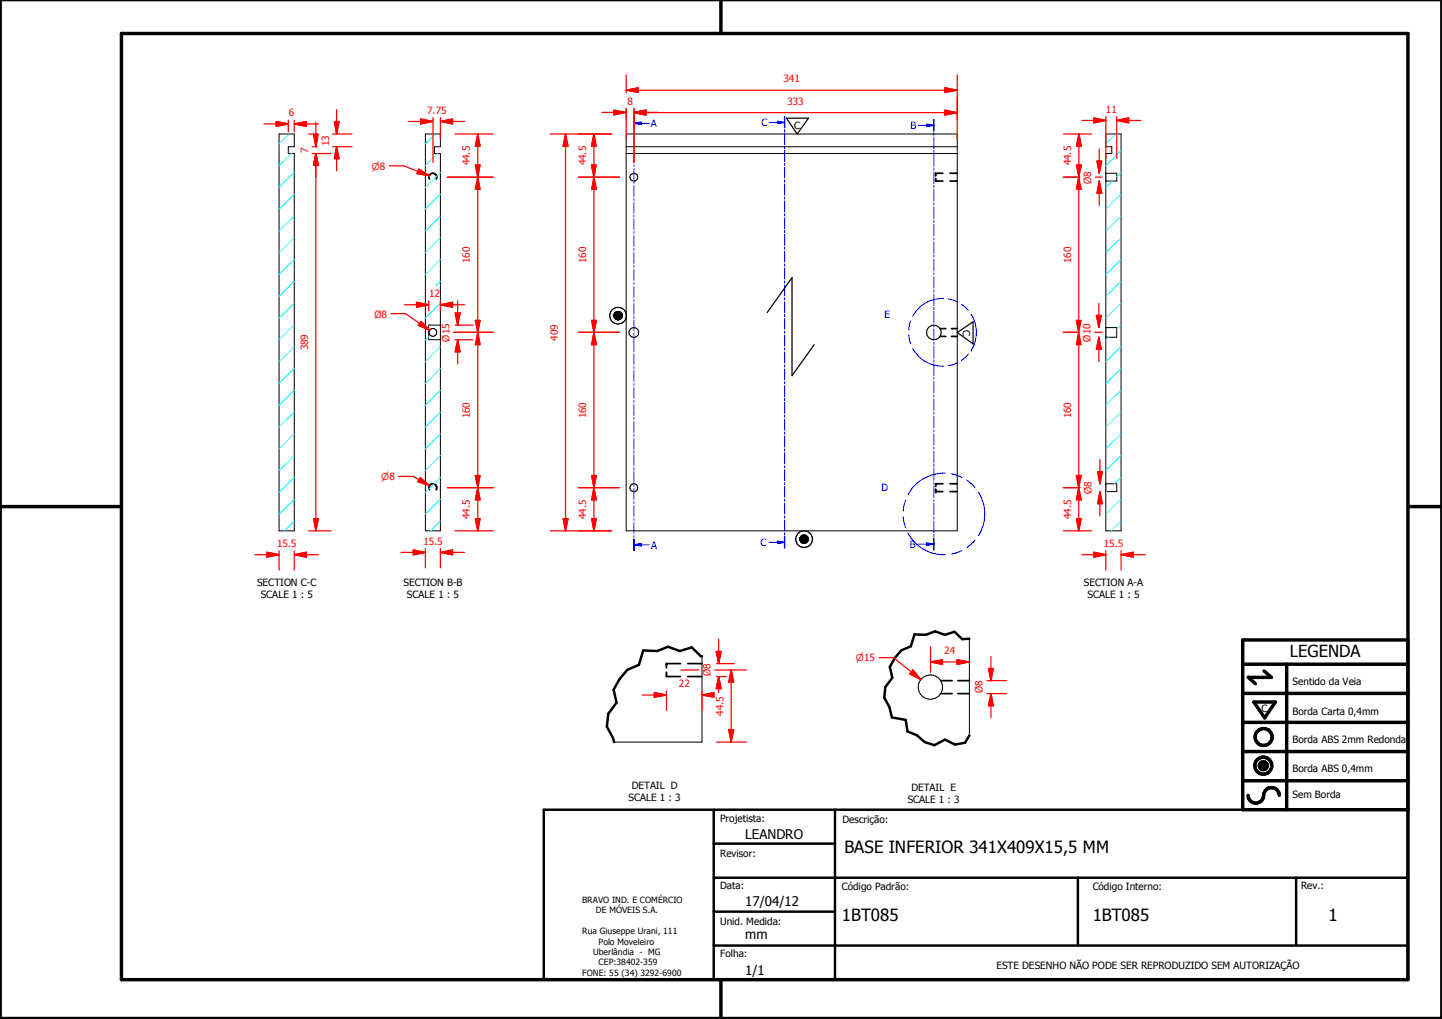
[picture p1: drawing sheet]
<svg xmlns="http://www.w3.org/2000/svg" width="297mm" height="210mm" viewBox="0 0 297 210" stroke-linecap="round" stroke-linejoin="round" font-family="sans-serif">
<g fill="none" stroke="#000" stroke-width=".35">
<path d="M88.5 36.9a.8 .8 0 0 1 .7-1.2 .8 .8 0 0 1 .7 1.2M192.7 36.7v.6h1.5M194.2 35.7h-1.5v.5M195.7 35.7h1.5M195.7 37.3h1.5M193.6 67.7h1.2M193.6 69.3h1.2M196 67.7h1.2M196 69.3h1.2M194.2 99.7h-1.5v.5M195.7 99.7h1.5M88.5 100.9a.81 .81 0 0 1 .7-1.2 .81 .81 0 0 1 .7 1.2"/>
<path d="M192.7 100.8v.5h1.5M195.7 101.3h1.5M137.3 138.5v.9h2.9M140.2 136.7h-2.9v.9M141.7 136.7h2.9M141.7 139.4h2.9M193.8 140.2h2.3M193.8 142.9h2.3M197.3 140.2h2.4M197.3 142.9h2.4"/>
</g>
<g fill="#000">
<circle cx="192.7" cy="101.3" r=".18"/>
<circle cx="137.3" cy="136.7" r=".18"/>
</g>
<g fill="none" stroke="#000" stroke-width=".21">
<path d="M57.5 27.6h3.1v2.6h-1.2v1.4h1.2v77.7h-3.1zM87.6 27.6h3.1v2.6h-1.2v1.4h1.2v77.7h-3.1zM129 30.2h68.2M129 31.6h68.2M129 27.6h68.2v81.7h-68.2zM227.8 27.6h3.1v81.7h-3.1v-77.7h1.2v-1.4h-1.2zM227.8 35.7h2.2v1.6h-2.2M90.7 67h-2.4v3h2.4M126.4 64.9v.2zM126.5 64.9v.3zM126.5 64.9l-.1 .2zM126.5 64.7v.7z"/>
<path d="M126.5 64.7v.6zM126.5 64.8v.5zM126.5 64.8v.4zM126.6 64.6l.1-.1-.1 .9zM126.6 64.6v.8zM126.6 64.6l-.1 .8zM126.7 64.5v1zM126.7 64.5v1.1zM126.7 64.4v1.3zM126.7 64.4v1.2zM126.8 64.3h.1l-.1 1.4zM126.8 64.3v1.4z"/>
<path d="M126.9 64.3v1.4zM127 64.3v1.5zM127 64.2h.2l-.2 1.6zM127 64.2v1.6zM127.2 64.2v1.7zM127.2 64.2v1.7l-.2-.1zM127.3 64.2l-.1 1.7zM127.3 64.2h.1l-.1 1.7zM127.4 64.2v1.7h-.1zM127.4 64.2v1.7zM127.5 64.2l-.1 1.7zM127.5 64.2h.1l-.1 1.7z"/>
<path d="M127.6 64.2v1.6l-.1 .1zM127.6 64.2v1.6zM127.7 64.3l-.1 1.5zM127.7 64.3v1.5zM127.7 64.3v1.4zM127.8 64.3l-.1 1.4zM127.8 64.3v1.4zM127.9 64.4l-.1 1.3zM127.9 64.4v1.3zM127.9 64.5v1.2zM127.9 64.5v1.1zM128 64.5l-.1 1.1z"/>
<path d="M128 64.5v1zM128.1 64.6l-.1 .9zM128.1 64.6v.8zM128.1 64.7v.7zM128.1 64.8v.6zM128.1 64.8v.5zM128.1 64.9v.4zM128.1 64.9v.3zM128.2 64.9l-.1 .3zM128.2 64.9v.2zM227.8 69.5h.1M227.8 67.5h2.2v2h-2.2"/>
<path d="M227.8 99.7h2.2v1.6h-2.2M164.8 110.8v.5zM164.8 110.9v.4zM164.8 110.9v.2zM164.8 111v.1zM164.8 110.7v.7zM164.8 110.7v.6zM164.9 110.6v.9zM164.9 110.6l-.1 .8zM164.9 110.6l.1-.1-.1 1zM165 110.5v1.1zM165.1 110.4v1.3z"/>
<path d="M165.1 110.4v1.4zM165.2 110.3v1.5zM165.3 110.3l.1-.1-.1 1.6zM165.3 110.3v1.5zM165.4 110.2v1.6zM165.4 110.2v1.6h-.1zM165.4 110.2v1.7zM165.5 110.2h.1l-.1 1.7zM165.5 110.2l-.1 1.7zM165.6 110.2v1.7h-.1zM165.6 110.2v1.7zM165.7 110.2l-.1 1.7z"/>
<path d="M165.7 110.2h.1l-.1 1.7zM165.8 110.2v1.7h-.1zM165.8 110.2v1.7zM165.9 110.2l-.1 1.7zM165.9 110.2v1.6zM165.9 110.3v1.5zM166 110.3l-.1 1.5zM166 110.3v1.5zM166.1 110.4l-.1 1.4zM166.1 110.4v1.4zM166.2 110.4l-.1 1.4zM166.2 110.4v1.3z"/>
<path d="M166.3 110.5l-.1 1.2zM166.3 110.5v1.1zM166.3 110.6v1zM166.3 110.6v.9zM166.4 110.6l-.1 .9zM166.4 110.6v.9zM166.4 110.7v.8zM166.4 110.7v.7zM166.5 110.8l-.1 .6zM166.5 110.8v.5zM166.5 110.9v.4zM166.5 111v.3z"/>
<path d="M166.5 111v.1zM227.8 101.3h.1M144.6 135.2v17.7h-18.1M199.7 131.6v19.9M259.4 157.6l1.6 .1zM259.4 157.7l1.6 .1zM259.4 157.8l1.6 .1zM259.4 157.9h1.6v.1zM259.4 157.9l1.6 .1h-1.5zM259.4 157.6h1.6zM259.5 158h1.5zM259.5 158l1.4 .1z"/>
<path d="M259.5 157.5l1.5 .1zM259.5 158.1h1.4zM259.5 157.4l1.5 .1zM259.5 158.1l1.4 .1zM259.5 157.3l1.4 .1zM259.6 158.2h1.3zM259.6 158.2h1.2zM259.6 157.2l1.3 .1zM259.6 158.2l1.2 .1zM259.6 157.2h1.3zM259.7 158.3h1.1zM259.7 158.3l1 .1z"/>
<path d="M259.7 157.1l1.1 .1zM259.7 157.1h1.1zM259.8 158.4h.9zM259.8 158.4h.8zM259.8 157.1h1zM259.8 157.1h.9zM259.8 158.4l.8 .1zM259.8 157l.9 .1zM259.8 157h.8zM259.9 158.5h.7zM259.9 158.5h.6zM259.9 157h.7z"/>
<path d="M260 158.5h.5zM260 158.5h.4zM260 157h.6zM260.1 158.5h.3zM260.1 158.5h.2zM260.1 156.9l.4 .1zM260.1 156.9h.3zM260.1 156.9h.2z"/>
<circle cx="130.6" cy="36.5" r=".8"/>
<circle cx="89.2" cy="68.5" r=".8"/>
<circle cx="130.6" cy="68.5" r="1.01"/>
<circle cx="192.4" cy="68.5" r="1.49"/>
<circle cx="130.6" cy="100.5" r=".8"/>
<circle cx="191.6" cy="141.5" r="2.5"/>
</g>
<path d="M144.6 135.2h-.2l-1.9-1.9-2.5 .8-2.4-.9-2.3 .9-2.8-.1-.9 2.9-2.4 1.1-1.6 1.9-1.2 2.2 .6 2.6-1.7 2.3-.3 2.7 1.3 2.3 .2 .9M199.7 131.6l-1.5 .1-1.6-1.6-2 .7-2-.8-1.9 .8-2.3-.1-.8 2.4-2 .9-1.3 1.6-1 1.8 .5 2.2-1.4 1.9-.2 2.2 1 2 .5 2.1 2.9 .5 .3 2.4 2 .8 1.6 1.4 2 .6 2.1-1.1 2.1 1 2.1-.4 .9-1.5M112 166.8h178v35h-178zM147 173.8h25M147 166.8v35M172 166.8v35M147 194.8h143M147 180.8h143M147 187.8h25M222 180.8v14M267 180.8v14" fill="none" stroke="#000" stroke-width=".51"/>
<g fill="#000">
<path d="M126.5 64.9l-.1 .2zM126.4 64.9v.2zM126.5 64.8v.4zM126.5 64.9v.3zM126.6 64.6l-.1 .8zM126.5 64.7v.7zM126.5 64.7v.6zM126.5 64.8v.5zM126.6 64.6l.1-.1-.1 .9zM126.6 64.6v.8zM126.7 64.5v1zM126.7 64.4v1.2z"/>
<path d="M126.7 64.5v1.1zM126.7 64.4v1.3zM126.8 64.3h.1l-.1 1.4zM126.8 64.3v1.4zM126.9 64.3v1.4zM127 64.3v1.5zM127 64.2h.2l-.2 1.6zM127 64.2v1.6zM127.2 64.2v1.7zM127.2 64.2v1.7l-.2-.1zM127.3 64.2l-.1 1.7zM127.3 64.2h.1l-.1 1.7z"/>
<path d="M127.4 64.2v1.7h-.1zM127.4 64.2v1.7zM127.5 64.2l-.1 1.7zM127.5 64.2h.1l-.1 1.7zM127.6 64.2v1.6l-.1 .1zM127.6 64.2v1.6zM127.7 64.3l-.1 1.5zM127.7 64.3v1.5zM127.7 64.3v1.4zM127.8 64.3l-.1 1.4zM127.8 64.3v1.4zM127.9 64.4l-.1 1.3z"/>
<path d="M127.9 64.4v1.3zM127.9 64.5v1.2zM127.9 64.5v1.1zM128 64.5l-.1 1.1zM128 64.5v1zM128.1 64.6l-.1 .9zM128.1 64.6v.8zM128.1 64.7v.7zM128.1 64.8v.6zM128.1 64.8v.5zM128.1 64.9v.4zM128.1 64.9v.3z"/>
<path d="M128.2 64.9l-.1 .3zM128.2 64.9v.2zM164.8 110.7v.6zM164.8 110.8v.5zM164.8 110.9v.4zM164.8 110.9v.2zM164.8 111v.1zM164.9 110.6l-.1 .8zM164.8 110.7v.7zM164.9 110.6v.9zM164.9 110.6l.1-.1-.1 1zM165 110.5v1.1z"/>
<path d="M165.1 110.4v1.3zM165.1 110.4v1.4zM165.2 110.3v1.5zM165.3 110.3l.1-.1-.1 1.6zM165.3 110.3v1.5zM165.4 110.2v1.6zM165.4 110.2v1.6h-.1zM165.4 110.2v1.7zM165.5 110.2h.1l-.1 1.7zM165.5 110.2l-.1 1.7zM165.6 110.2v1.7h-.1zM165.6 110.2v1.7z"/>
<path d="M165.7 110.2l-.1 1.7zM165.7 110.2h.1l-.1 1.7zM165.8 110.2v1.7h-.1zM165.8 110.2v1.7zM165.9 110.2l-.1 1.7zM165.9 110.2v1.6zM165.9 110.3v1.5zM166 110.3l-.1 1.5zM166 110.3v1.5zM166.1 110.4l-.1 1.4zM166.1 110.4v1.4zM166.2 110.4l-.1 1.4z"/>
<path d="M166.2 110.4v1.3zM166.3 110.5l-.1 1.2zM166.3 110.5v1.1zM166.3 110.6v1zM166.3 110.6v.9zM166.4 110.6l-.1 .9zM166.4 110.6v.9zM166.4 110.7v.8zM166.4 110.7v.7zM166.5 110.8l-.1 .6zM166.5 110.8v.5zM166.5 110.9v.4z"/>
<path d="M166.5 111v.3zM166.5 111v.1zM259.4 157.6h1.6zM259.5 157.5l1.5 .1zM259.5 157.4l1.5 .1zM259.5 157.3l1.4 .1zM259.6 157.2l1.3 .1zM259.6 157.2h1.3zM259.7 157.1l1.1 .1zM259.7 157.1h1.1zM259.8 157.1h1zM259.8 157.1h.9z"/>
<path d="M259.8 157l.9 .1zM259.8 157h.8zM259.9 157h.7zM260 157h.6zM260.1 156.9l.4 .1zM260.1 156.9h.3zM260.1 156.9h.2zM260.1 158.5h.2zM260 158.5h.4zM260.1 158.5h.3zM259.9 158.5h.6zM260 158.5h.5z"/>
<path d="M259.8 158.4l.8 .1zM259.9 158.5h.7zM259.8 158.4h.8zM259.7 158.3l1 .1zM259.8 158.4h.9zM259.6 158.2l1.2 .1zM259.7 158.3h1.1zM259.6 158.2h1.2zM259.5 158.1l1.4 .1zM259.6 158.2h1.3zM259.5 158l1.4 .1zM259.5 158.1h1.4z"/>
<path d="M259.4 157.9l1.6 .1h-1.5zM259.5 158h1.5zM259.4 157.6l1.6 .1zM259.4 157.7l1.6 .1zM259.4 157.8l1.6 .1zM259.4 157.9h1.6v.1z"/>
</g>
<g fill="none" stroke="#000" stroke-width=".71">
<path d="M148.5 0v6.9M297 -.1v209.9h-297v-209.9M25 6.9h265v194.9h-265zM0 104.4h25M290 104.4h7M256 136.8h34M260.4 138.2l1.5 1.3h-4.8l1.5 1.3M265 136.8v30M290 131.8h-34v35h34M256 154.8h34M256 148.8h34M256 142.8h34"/>
<path d="M258.3 144.6h4.4l-2.2 3.3zM256 160.8h34M257.1 163.8a1.62 1.62 0 0 0 1.8 1.6 1.62 1.62 0 0 0 1.4-1.9 1.63 1.63 0 0 1 1.7-1.2 1.63 1.63 0 0 1 1.5 1.5M148.5 201.8v8"/>
<circle cx="260.2" cy="157.7" r="1.76"/>
<circle cx="260.2" cy="157.7" r=".82"/>
<circle cx="260.3" cy="151.8" r="1.76"/>
</g>
<g fill="none" stroke="#00f" stroke-width=".21">
<path d="M130.6 24.3v2.2M130.6 26.9v.4M130.6 27.7v2.3M130.6 30.4v.4M130.6 31.2v2.3M130.6 33.8v.5M130.6 34.7v2.3M130.6 37.3v.5M130.6 38.1v2.3M130.6 25.4h1.5M130.6 40.8v.5M130.6 41.6v2.3"/>
<path d="M130.6 44.3v.4M130.6 45.1v2.3M130.6 47.8v.4M130.6 48.6v2.2M130.6 51.2v.4M130.6 52v2.3M130.6 54.7v.5M130.6 55.5v2.3M130.6 58.2v.4M130.6 59v2.3M130.6 61.6v.5M130.6 62.4v2.3"/>
<path d="M130.6 65.1v.4M130.6 65.9v2.3M130.6 68.6v.4M130.6 69.4v2.3M130.6 72.1v.4M130.6 72.9v2.2M130.6 75.5v.5M130.6 76.4v2.2M130.6 79v.5M130.6 79.8v2.3M130.6 82.5v.4M130.6 83.3v2.3"/>
<path d="M130.6 86v.4M130.6 86.8v2.3M130.6 89.4v.5M130.6 90.3v2.2M130.6 92.9v.4M130.6 93.7v2.3M130.6 96.4v.4M130.6 97.2v2.3M130.6 99.9v.4M130.6 100.7v2.3M130.6 103.3v.5M130.6 104.1v2.3"/>
<path d="M130.6 106.8v.4M130.6 107.6v2.3M130.6 110.2v.5M130.6 111.1v2.3"/>
</g>
<path d="M130.6 24.3v2.2M130.6 111.1v2.3" fill="none" stroke="#00f" stroke-width=".3"/>
<path d="M130.6 25.4l1.5-.3v.6z" fill="#00f"/>
<path d="M130.6 25.4l1.5-.3v.6zM132.1 25.4h1.7M130.6 112.2h1.5" fill="none" stroke="#00f" stroke-width=".21"/>
<path d="M130.6 112.2l1.5-.2v.5z" fill="#00f"/>
<g fill="none" stroke="#00f" stroke-width=".21">
<path d="M190.9 25.8h1.5M192.4 24.6v2.4M192.4 27.4v.5M192.4 28.2v2.4M192.4 31v.4M192.4 31.8v2.4M192.4 34.6v.5M192.4 35.4v2.4M192.4 38.2v.5M192.4 39v2.4M192.4 41.8v.4M192.4 42.6v2.4"/>
<path d="M192.4 45.4v.4M192.4 46.2v2.4M192.4 49v.4M192.4 49.8v2.4M192.4 52.5v.5M192.4 53.4v2.4M192.4 56.2v.4M192.4 57v2.4M192.4 59.7v.5M192.4 60.6v2.3M192.4 63.3v.5M192.4 64.2v2.3"/>
<path d="M192.4 66.9v.5M192.4 67.8v2.3M192.4 70.5v.5M192.4 71.4v2.3M192.4 74.1v.5M192.4 74.9v2.4M192.4 77.7v.4M192.4 78.5v2.4M192.4 81.3v.5M192.4 82.2v2.3M192.4 84.9v.4M192.4 85.7v2.4"/>
<path d="M192.4 88.5v.4M192.4 89.3v2.4M192.4 92.1v.4M192.4 92.9v2.4M192.4 95.7v.4M192.4 96.5v2.4M192.4 99.3v.4M130.6 112.2l1.5-.2v.5zM132.1 112.2h1.7M192.4 100.1v2.4M192.4 102.9v.4M192.4 103.7v2.4"/>
<path d="M192.4 106.5v.4M192.4 107.3v2.4M192.4 110.1v.4M192.4 110.9v2.4"/>
</g>
<g fill="none" stroke="#0ff" stroke-width=".21">
<path d="M229.1 37.3l-1.3 1.3M229.9 27.6l-2.1 2M230.9 35.5l-.9 .9M230.9 31l-3.1 3.1M230.9 58l-3.1 3M230.9 53.5l-3.1 3.1M230.9 49l-3.1 3.1M230.9 44.5l-3.1 3.1M230.9 40l-3.1 3.1M228.4 69.5l-.6 .5M230.9 75.9l-3.1 3.1M230.9 71.4l-3.1 3.1"/>
<path d="M230.9 66.9l-.9 .9M230.9 62.4l-3.1 3.1M230.9 98.3l-1.3 1.4M230.9 93.9l-3.1 3M230.9 89.4l-3.1 3.1M230.9 84.9l-3.1 3.1M230.9 80.4l-3.1 3.1M228 101.3l-.2 .1M230.9 107.3l-2 2M230.9 102.8l-3.1 3.1"/>
</g>
<path d="M192.4 24.6v2.4M192.4 110.9v2.4" fill="none" stroke="#00f" stroke-width=".3"/>
<path d="M190.9 25.6l1.5 .2-1.5 .3z" fill="#00f"/>
<path d="M189.1 25.8h1.8M190.9 25.6l1.5 .2-1.5 .3zM190.9 112.1h1.5" fill="none" stroke="#00f" stroke-width=".21"/>
<path d="M190.9 111.8l1.5 .3-1.5 .3z" fill="#00f"/>
<g fill="none" stroke="#00f" stroke-width=".21">
<path d="M160.1 25.2h1.5M161.6 24.1v2.2M161.6 26.7v.5M161.6 27.5v2.3M161.6 30.2v.4M161.6 31v2.3M161.6 33.7v.4M161.6 34.5v2.2M161.6 37.1v.4M161.6 37.9v2.3M161.6 40.6v.4M161.6 41.4v2.2"/>
<path d="M161.6 44v.4M161.6 44.8v2.3M161.6 47.5v.4M161.6 48.3v2.2M161.6 50.9v.5M161.6 51.8v2.2M161.6 54.4v.4M161.6 55.2v2.3M161.6 57.9v.4M161.6 58.7v2.2M161.6 61.3v.5M161.6 62.1v2.3"/>
<path d="M161.6 64.8v.4M161.6 65.6v2.3M161.6 68.2v.5M161.6 69v2.3M161.6 71.7v.4M161.6 72.5v2.3M161.6 75.1v.5M161.6 76v2.2M161.6 78.6v.4M161.6 79.4v2.3M161.6 82.1v.4M161.6 82.9v2.3"/>
<path d="M161.6 85.5v.5M161.6 86.4v2.2M161.6 89v.5M161.6 89.8v2.3M161.6 92.5v.4M161.6 93.3v2.2M161.6 95.9v.5M161.6 96.7v2.3M161.6 99.4v.4M194.7 97.5a8.6 8.6 0 0 0-7.7 4.4M195.9 97.6l2.2 .7M199.1 98.9l1.8 1.6"/>
<path d="M161.6 100.2v2.2M161.6 102.8v.5M161.6 103.7v2.2M161.6 106.3v.5M161.6 107.1v2.3M161.6 109.8v.4M161.6 110.6v2.3M186.1 106.4l.4 2.3M186.5 103l-.4 2.3M187 109.8a8.3 8.3 0 0 0 7.7 4.5M189.1 112.1h1.8M190.9 111.8l1.5 .3-1.5 .3z"/>
<path d="M198.1 113.4l-2.2 .7M200.9 111.3l-1.8 1.6M201.6 101.4a8.4 8.4 0 0 1 0 8.9"/>
</g>
<g fill="none" stroke="#0ff" stroke-width=".21">
<path d="M89.7 27.6l-2.1 2M90.1 31.6l-2.5 2.5M90.7 35.5l-3.1 3.1M90.7 53.5l-3.1 3.1M90.7 49l-3.1 3.1M90.7 44.5l-3.1 3.1M90.7 40l-3.1 3.1M90.7 58l-.9 .8M88.3 69.3l-.7 .7M90.7 75.9l-3.1 3.1M90.7 71.4l-3.1 3.1M90.7 62.4l-3.1 3.1"/>
<path d="M90.7 98.3l-3.1 3.1M90.7 93.9l-3.1 3M90.7 89.4l-3.1 3.1M90.7 84.9l-3.1 3.1M90.7 80.4l-3.1 3.1M90.7 107.3l-2 2M90.7 102.8l-3.1 3.1"/>
</g>
<path d="M161.6 24.1v2.2M161.6 110.6v2.3" fill="none" stroke="#00f" stroke-width=".3"/>
<path d="M160.1 25l1.5 .2-1.5 .2z" fill="#00f"/>
<path d="M158.5 25.2h1.6M160.1 25l1.5 .2-1.5 .2zM160.1 111.7h1.5" fill="none" stroke="#00f" stroke-width=".21"/>
<path d="M160.1 111.5l1.5 .2-1.5 .3z" fill="#00f"/>
<g fill="none" stroke="#00f" stroke-width=".21">
<path d="M187.2 69l.2 1.4 .2 .4M187.6 66.1l-.2 .4-.2 1.4M188 71.7a6.9 6.9 0 0 0 6.4 3.7M194.4 61.5a6.9 6.9 0 0 0-6.4 3.7M195.4 61.6h.1M195.4 75.3h.1M195.4 61.6l1.8 .6M197.2 74.7l-1.8 .6M198 62.7l1.5 1.3M199.5 72.9l-1.5 1.4M200.1 64.8h.1M200.1 72.1h.1"/>
<path d="M200.1 64.8a6.9 6.9 0 0 1 0 7.3M158.5 111.7h1.6M160.1 111.5l1.5 .2-1.5 .3z"/>
</g>
<g fill="none" stroke="#0ff" stroke-width=".21">
<path d="M59.5 27.6l-2 2M60 31.6l-2.5 2.5M60.6 35.5l-3.1 3.1M60.6 58l-3.1 3M60.6 53.5l-3.1 3.1M60.6 49l-3.1 3.1M60.6 44.5l-3.1 3.1M60.6 40l-3.1 3.1M60.6 75.9l-3.1 3.1M60.6 71.4l-3.1 3.1M60.6 66.9l-3.1 3.1M60.6 62.4l-3.1 3.1"/>
<path d="M60.6 98.3l-3.1 3.1M60.6 93.9l-3.1 3M60.6 89.4l-3.1 3.1M60.6 84.9l-3.1 3.1M60.6 80.4l-3.1 3.1M60.6 107.3l-2 2M60.6 102.8l-3.1 3.1"/>
</g>
<path d="M126.4 23.2h2.6" fill="none" stroke="#f00" stroke-width=".25"/>
<path d="M126.4 22.7l2.6 .5-2.6 .5z" fill="#f00"/>
<path d="M126.4 22.7l2.6 .5-2.6 .5zM130.6 23.2h2.5" fill="none" stroke="#f00" stroke-width=".25"/>
<path d="M130.6 23.2l2.5-.5v1z" fill="#f00"/>
<path d="M124 23.2h2.4M129 22.4v6.2M130.6 23.2l2.5-.5v1zM130.6 22.4v11.1M135.6 23.2h-5" fill="none" stroke="#f00" stroke-width=".25"/>
<path d="M130.6 23.2l2.5-.5v1z" fill="#f00"/>
<path d="M130.6 23.2l2.5-.5v1zM194.6 23.2h2.6" fill="none" stroke="#f00" stroke-width=".25"/>
<path d="M194.6 22.7l2.6 .5-2.6 .5z" fill="#f00"/>
<path d="M129 18.6h2.5M130.6 22.4v11.1M133.1 23.2h61.5M194.6 22.7l2.6 .5-2.6 .5zM197.2 20v8.6" fill="none" stroke="#f00" stroke-width=".25"/>
<path d="M129 18.6l2.5-.5v.9z" fill="#f00"/>
<path d="M129 18.6l2.5-.5v.9zM194.6 18.6h2.6" fill="none" stroke="#f00" stroke-width=".25"/>
<path d="M194.6 18.1l2.6 .5-2.6 .4z" fill="#f00"/>
<path d="M129 15.4v3.8M131.5 18.6h63.1M194.6 18.1l2.6 .5-2.6 .4zM197.2 15.4v9.2M122.3 27.6v2.5M129 22.4v2.2" fill="none" stroke="#f00" stroke-width=".25"/>
<path d="M122.3 27.6l.5 2.5h-1z" fill="#f00"/>
<path d="M122.3 27.6l.5 2.5h-1zM122.3 34v2.5" fill="none" stroke="#f00" stroke-width=".25"/>
<path d="M121.8 34h1l-.5 2.5z" fill="#f00"/>
<path d="M119.2 27.6h6.8M119.2 36.5h8.4M121.8 34h1l-.5 2.5zM122.3 30.1v3.9M122.3 36.5v2.5" fill="none" stroke="#f00" stroke-width=".25"/>
<path d="M122.3 36.5l.5 2.5h-.9z" fill="#f00"/>
<path d="M122.3 36.5l.5 2.5h-.9zM122.3 66v2.5" fill="none" stroke="#f00" stroke-width=".25"/>
<path d="M121.9 66h.9l-.5 2.5z" fill="#f00"/>
<path d="M119.2 36.5h8.4M122.3 39v27M119.2 68.5h8.4M121.9 66h.9l-.5 2.5zM122.3 68.5v2.5" fill="none" stroke="#f00" stroke-width=".25"/>
<path d="M122.3 68.5l.5 2.5h-.9z" fill="#f00"/>
<path d="M122.3 68.5l.5 2.5h-.9zM122.3 98v2.5" fill="none" stroke="#f00" stroke-width=".25"/>
<path d="M121.9 98h.9l-.5 2.5z" fill="#f00"/>
<path d="M119.2 68.5h8.4M122.3 71v27M121.9 98h.9l-.5 2.5zM119.2 100.5h8.4M122.3 100.5v2.5" fill="none" stroke="#f00" stroke-width=".25"/>
<path d="M122.3 100.5l.5 2.5h-.9z" fill="#f00"/>
<path d="M122.3 100.5l.5 2.5h-.9zM122.3 106.8v2.5" fill="none" stroke="#f00" stroke-width=".25"/>
<path d="M121.9 106.8h.9l-.5 2.5z" fill="#f00"/>
<path d="M116.5 27.6v2.5M119.2 109.3h6.8M119.2 100.5h8.4M121.9 106.8h.9l-.5 2.5zM122.3 103v3.8" fill="none" stroke="#f00" stroke-width=".25"/>
<path d="M116.5 27.6l.5 2.5h-1z" fill="#f00"/>
<path d="M116.5 27.6l.5 2.5h-1zM116.5 106.8v2.5" fill="none" stroke="#f00" stroke-width=".25"/>
<path d="M116 106.8h1l-.5 2.5z" fill="#f00"/>
<path d="M113.3 27.6h12.7M116.5 30.1v76.7M226.4 33.2v2.5M113.3 109.3h12.7M116 106.8h1l-.5 2.5z" fill="none" stroke="#f00" stroke-width=".25"/>
<path d="M226 33.2h.9l-.5 2.5z" fill="#f00"/>
<path d="M226 33.2h.9l-.5 2.5zM226.4 37.3v2.5" fill="none" stroke="#f00" stroke-width=".25"/>
<path d="M226.4 37.3l.5 2.5h-.9z" fill="#f00"/>
<path d="M226.4 37.3l.5 2.5h-.9zM226.4 30.7v2.5M226.4 39.8v2.5M226.4 65v2.5" fill="none" stroke="#f00" stroke-width=".25"/>
<path d="M225.8 65h1.1l-.5 2.5z" fill="#f00"/>
<path d="M225.8 65h1.1l-.5 2.5zM226.4 69.5v2.5" fill="none" stroke="#f00" stroke-width=".25"/>
<path d="M226.4 69.5l.5 2.5h-1.1z" fill="#f00"/>
<path d="M226.4 69.5l.5 2.5h-1.1zM226.4 62.5v2.5M226.4 72v2.5M226.6 97.2v2.5" fill="none" stroke="#f00" stroke-width=".25"/>
<path d="M226.1 97.2h1l-.5 2.5z" fill="#f00"/>
<path d="M226.1 97.2h1l-.5 2.5zM226.6 101.3v2.5" fill="none" stroke="#f00" stroke-width=".25"/>
<path d="M226.6 101.3l.5 2.5h-1z" fill="#f00"/>
<path d="M222.2 27.6v2.5M226.6 94.7v2.5M226.6 101.3l.5 2.5h-1zM226.6 103.8v2.5" fill="none" stroke="#f00" stroke-width=".25"/>
<path d="M222.2 27.6l.6 2.5h-1.1z" fill="#f00"/>
<path d="M222.2 27.6l.6 2.5h-1.1zM222.2 34v2.5" fill="none" stroke="#f00" stroke-width=".25"/>
<path d="M221.7 34h1.1l-.6 2.5z" fill="#f00"/>
<path d="M219.1 27.6h5.7M219.1 36.5h3.2M221.7 34h1.1l-.6 2.5zM222.2 36.5v2.5M222.2 30.1v3.9M222.7 34.4l.1-.4h-1.1l.5 2.5 .1-.5" fill="none" stroke="#f00" stroke-width=".25"/>
<path d="M222.2 36.5l.5 2.5h-1z" fill="#f00"/>
<path d="M222.2 36.5l.5 2.5h-1zM222.2 36.5l-.5 2.5h1" fill="none" stroke="#f00" stroke-width=".25"/>
<path d="M221.7 66h1l-.5 2.5z" fill="#f00"/>
<path d="M219 36.5h3.3M222.2 36.5l.1 .5M222.2 39v26.8M222.7 38.6v.4M225.6 36.5h1.4M221.7 66h1l-.5 2.5zM222.2 66h-.5l.5 2.5h-3.2M225.5 68.5h1.5" fill="none" stroke="#f00" stroke-width=".25"/>
<path d="M222.2 68.5l.5 2.5h-1z" fill="#f00"/>
<path d="M222.2 68.5l.5 2.5h-1zM222.2 98v2.5" fill="none" stroke="#f00" stroke-width=".25"/>
<path d="M221.7 98h1l-.5 2.5z" fill="#f00"/>
<path d="M219 68.5h3.2M222.2 68.5l-.5 2.5h.5M222.2 71.1v26.9M221.7 98h1l-.5 2.5zM222.5 99.3l-.3 1.2M222.7 98.4v-.4h-1l.5 2.5M219 100.5h3.5M222.2 100.5v2.5" fill="none" stroke="#f00" stroke-width=".25"/>
<path d="M222.2 100.5l.5 2.5h-1z" fill="#f00"/>
<path d="M222.2 100.5l.5 2.5h-1zM222.2 100.5l-.5 2.5h1M222.2 106.8v2.5" fill="none" stroke="#f00" stroke-width=".25"/>
<path d="M221.7 106.8h1l-.5 2.5z" fill="#f00"/>
<path d="M225.3 24.8h2.5M219 109.3h5.8M219 100.5h3.5M221.7 106.8h1l-.5 2.5zM222.2 103v3.8M222.2 100.5l.3 1.1M222.7 102.5v.5" fill="none" stroke="#f00" stroke-width=".25"/>
<path d="M225.3 24.3l2.5 .5-2.5 .5z" fill="#f00"/>
<path d="M225.3 24.3l2.5 .5-2.5 .5zM230 24.8h2.5" fill="none" stroke="#f00" stroke-width=".25"/>
<path d="M230 24.8l2.5-.5v1z" fill="#f00"/>
<path d="M222.8 24.8h2.5M227.8 24v8.7M230 24.8l2.5-.5v1zM230 24v8.7M232.5 24.8h2.5M225.3 114.3h2.5" fill="none" stroke="#f00" stroke-width=".25"/>
<path d="M225.3 113.7l2.5 .6-2.5 .5z" fill="#f00"/>
<path d="M225.3 113.7l2.5 .6-2.5 .5zM230.9 114.3h2.5" fill="none" stroke="#f00" stroke-width=".25"/>
<path d="M230.9 114.3l2.5-.6v1.1z" fill="#f00"/>
<path d="M85.1 113.8h2.5M222.8 114.3h2.5M227.8 113.5v3.9M230.9 114.3l2.5-.6v1.1zM230.9 113.5v3.9M233.4 114.3h2.5" fill="none" stroke="#f00" stroke-width=".25"/>
<path d="M85.1 113.3l2.5 .5-2.5 .5z" fill="#f00"/>
<path d="M85.1 113.3l2.5 .5-2.5 .5zM90.7 113.8h2.5" fill="none" stroke="#f00" stroke-width=".25"/>
<path d="M90.7 113.8l2.5-.5v1z" fill="#f00"/>
<path d="M82.6 113.8h2.5M87.6 113v4M90.7 113.8l2.5-.5v1zM90.7 113v4M93.2 113.8h2.5M134.8 143.2h2.5" fill="none" stroke="#f00" stroke-width=".25"/>
<path d="M134.8 142.7l2.5 .5-2.5 .4z" fill="#f00"/>
<path d="M134.8 142.7l2.5 .5-2.5 .4z" fill="none" stroke="#f00" stroke-width=".25"/>
<path d="M144.6 143.2l2.5-.5v.9z" fill="#f00"/>
<path d="M148 134.2v2.5M132.3 143.2h2.5M137.3 142.3v4M144.6 143.2l2.5-.5v.9zM144.6 143.2h2.1M144.6 142.3v4M144.6 143.2l2.1 .4M146.7 142.7l-2.1 .5" fill="none" stroke="#f00" stroke-width=".25"/>
<path d="M147.5 134.2h1l-.5 2.5z" fill="#f00"/>
<path d="M147.5 134.2h1l-.5 2.5zM148 139.4v2.5" fill="none" stroke="#f00" stroke-width=".25"/>
<path d="M148 139.4l.5 2.5h-1z" fill="#f00"/>
<path d="M147.6 136.7h3.6M147.6 139.4h2M148 139.4l.5 2.5h-1zM148 131.7v2.5M150.6 138v2.5M148 141.9v.8" fill="none" stroke="#f00" stroke-width=".25"/>
<path d="M150.6 138l.5 2.5h-1z" fill="#f00"/>
<path d="M150.6 138l.5 2.5h-1zM150.6 150.3v2.6" fill="none" stroke="#f00" stroke-width=".25"/>
<path d="M150.1 150.3h1l-.5 2.6z" fill="#f00"/>
<path d="M94.3 64.5v2.5M140.3 138h3.6M147.2 138h6.6M147.6 152.9h6.2M150.1 150.3h1l-.5 2.6zM150.6 140.5v9.8" fill="none" stroke="#f00" stroke-width=".25"/>
<path d="M93.8 64.5h1l-.5 2.5z" fill="#f00"/>
<path d="M93.8 64.5h1l-.5 2.5zM94.3 70v2.5" fill="none" stroke="#f00" stroke-width=".25"/>
<path d="M94.3 70l.5 2.5h-1z" fill="#f00"/>
<path d="M98.4 27.6v2.5M93.7 67h3.7M93.7 70h3.7M94.3 70l.5 2.5h-1zM94.3 62v2.5M94.3 72.5v2.5" fill="none" stroke="#f00" stroke-width=".25"/>
<path d="M98.4 27.6l.5 2.5h-1z" fill="#f00"/>
<path d="M98.4 27.6l.5 2.5h-1zM98.4 34v2.5" fill="none" stroke="#f00" stroke-width=".25"/>
<path d="M97.9 34h1l-.5 2.5z" fill="#f00"/>
<path d="M92.2 36.5h9.4M93.7 27.6h7.9M97.9 34h1l-.5 2.5zM98.4 30.1v3.9M98.4 36.5v2.5" fill="none" stroke="#f00" stroke-width=".25"/>
<path d="M98.4 36.5l.5 2.5h-1z" fill="#f00"/>
<path d="M98.4 36.5l.5 2.5h-1zM98.4 66v2.5" fill="none" stroke="#f00" stroke-width=".25"/>
<path d="M97.9 66h1l-.5 2.5z" fill="#f00"/>
<path d="M92.2 36.5h9.4M98.4 39v27M93.5 68.5h8.1M97.9 66h1l-.5 2.5zM98.4 68.5v2.5" fill="none" stroke="#f00" stroke-width=".25"/>
<path d="M98.4 68.5l.5 2.5h-1z" fill="#f00"/>
<path d="M98.4 68.5l.5 2.5h-1zM98.4 98v2.5" fill="none" stroke="#f00" stroke-width=".25"/>
<path d="M97.9 98h1l-.5 2.5z" fill="#f00"/>
<path d="M93.5 68.5h8.1M98.4 71v27M97.9 98h1l-.5 2.5zM92.2 100.5h9.4M98.4 100.5v2.5" fill="none" stroke="#f00" stroke-width=".25"/>
<path d="M98.4 100.5l.5 2.5h-1z" fill="#f00"/>
<path d="M98.4 100.5l.5 2.5h-1zM98.4 106.8v2.5" fill="none" stroke="#f00" stroke-width=".25"/>
<path d="M97.9 106.8h1l-.5 2.5z" fill="#f00"/>
<path d="M86.1 35.3l2.3 .9M92.2 100.5h9.4M93.7 109.3h7.9M97.9 106.8h1l-.5 2.5zM98.4 103v3.8" fill="none" stroke="#f00" stroke-width=".25"/>
<path d="M86.3 34.8l2.1 1.4-2.5-.4z" fill="#f00"/>
<path d="M80.2 34.2h3l2.9 1.1M86.3 34.8l2.1 1.4-2.5-.4zM86.4 66.6l2.1 1.4" fill="none" stroke="#f00" stroke-width=".25"/>
<path d="M86.7 66.2l1.8 1.8-2.4-1z" fill="#f00"/>
<path d="M80.5 64.6h3l2.9 2M86.7 66.2l1.8 1.8-2.4-1zM86.3 98.8l2.2 1.2" fill="none" stroke="#f00" stroke-width=".25"/>
<path d="M86.6 98.4l1.9 1.6-2.4-.8z" fill="#f00"/>
<path d="M86.7 25h2.5M82.1 98.1h3l1.2 .7M86.6 98.4l1.9 1.6-2.4-.8z" fill="none" stroke="#f00" stroke-width=".25"/>
<path d="M86.7 24.5l2.5 .5-2.5 .5z" fill="#f00"/>
<path d="M86.7 24.5l2.5 .5-2.5 .5zM90.7 25h2.5" fill="none" stroke="#f00" stroke-width=".25"/>
<path d="M90.7 25l2.5-.5v1z" fill="#f00"/>
<path d="M84.2 25h2.5M89.2 24.2v9.3M90.7 25l2.5-.5v1zM90.7 24.2v4.4M93.2 25h2.5M85.8 62.8h2.5" fill="none" stroke="#f00" stroke-width=".25"/>
<path d="M85.8 62.3l2.5 .5-2.5 .5z" fill="#f00"/>
<path d="M85.8 62.3l2.5 .5-2.5 .5zM90.7 62.8h2.5" fill="none" stroke="#f00" stroke-width=".25"/>
<path d="M90.7 62.8l2.5-.5v1z" fill="#f00"/>
<path d="M83.3 62.8h2.5M88.3 62v2M90.7 62.8l2.5-.5v1zM90.7 62v2M93.2 62.8h2.5M55 114.3h2.5" fill="none" stroke="#f00" stroke-width=".25"/>
<g fill="none" stroke="#000" stroke-width=".25">
<path d="M162 24.3h4.5l-2.3 3.3zM158 64.4l5.1-7.2v20.2l4.6-6.4M197.2 68.5l3.2-2.2v4.5z"/>
<circle cx="165.6" cy="111.1" r=".85"/>
<circle cx="165.6" cy="111.1" r="1.71"/>
</g>
<path d="M55 113.7l2.5 .6-2.5 .5z" fill="#f00"/>
<path d="M55 113.7l2.5 .6-2.5 .5zM60.6 114.3h2.5" fill="none" stroke="#f00" stroke-width=".25"/>
<path d="M60.6 114.3l2.5-.6v1.1z" fill="#f00"/>
<path d="M65.1 27.7v2.5M52.5 114.3h2.5M57.5 113.5v3.9M60.6 114.3l2.5-.6v1.1zM60.6 113.5v3.9M63.1 114.3h2.5" fill="none" stroke="#f00" stroke-width=".25"/>
<path d="M64.6 27.7h1l-.5 2.5z" fill="#f00"/>
<path d="M64.6 27.7h1l-.5 2.5zM64.6 27.7l.5 2.5M65.1 31.6v2.5" fill="none" stroke="#f00" stroke-width=".25"/>
<path d="M65.1 31.6l.5 2.5h-1z" fill="#f00"/>
<path d="M64.6 27.7h.8M65.1 31.6l.5 2.5h-1zM65.1 25.2v2.5M65.1 34.1v2.5M65.4 28.7l-.3 1.5M69.3 30.2v2.5" fill="none" stroke="#f00" stroke-width=".25"/>
<path d="M69.3 30.2l.5 2.5h-.9z" fill="#f00"/>
<path d="M69.3 30.2l.5 2.5h-.9zM69.3 25.1v2.5" fill="none" stroke="#f00" stroke-width=".25"/>
<path d="M68.9 25.1h.9l-.5 2.5z" fill="#f00"/>
<path d="M63.6 27.6h1.8M64.3 30.2h1.1M68.5 27.6h4M68.5 30.2h4M68.9 25.1h.9l-.5 2.5zM69.3 22.6v2.5M69.3 32.7v2.5M65.1 106.8v2.5" fill="none" stroke="#f00" stroke-width=".25"/>
<path d="M64.6 106.8h1l-.5 2.5z" fill="#f00"/>
<path d="M65.1 31.6v2.5M64.6 106.8h1l-.5 2.5z" fill="none" stroke="#f00" stroke-width=".25"/>
<path d="M65.1 31.6l.5 2.5h-1z" fill="#f00"/>
<path d="M56.9 25.5h2.5M64.3 31.6h3.9M65.1 31.6l.5 2.5h-1zM65.1 34.1v72.7M63.6 109.3h4.6" fill="none" stroke="#f00" stroke-width=".25"/>
<path d="M56.9 25l2.5 .5-2.5 .5z" fill="#f00"/>
<path d="M56.9 25l2.5 .5-2.5 .5zM60.6 25.5h2.5" fill="none" stroke="#f00" stroke-width=".25"/>
<path d="M60.6 25.5l2.5-.5v1z" fill="#f00"/>
<path d="M54.4 25.5h2.5M59.4 24.8v2.4M60.6 25.5l2.5-.5v1zM60.6 24.8v2.4M63.1 25.5h2.5M187.7 138.4l2 1.6" fill="none" stroke="#f00" stroke-width=".25"/>
<path d="M188 138l1.7 2-2.3-1.2z" fill="#f00"/>
<path d="M181.1 135.5h3l3.6 2.9M188 138l1.7 2-2.3-1.2zM191.7 136.4h2.4" fill="none" stroke="#f00" stroke-width=".25"/>
<path d="M191.7 136.4l2.4-.5v1z" fill="#f00"/>
<path d="M191.7 136.4l2.4-.5v1zM197.1 136.4h2.6" fill="none" stroke="#f00" stroke-width=".25"/>
<path d="M197.1 135.9l2.6 .5-2.6 .5z" fill="#f00"/>
<path d="M191.7 133.2v5.3M194.1 136.4h3M197.1 135.9l2.6 .5-2.6 .5zM204.1 137.7v2.5" fill="none" stroke="#f00" stroke-width=".25"/>
<path d="M203.6 137.7h1l-.5 2.5z" fill="#f00"/>
<path d="M203.6 137.7h1l-.5 2.5zM204.1 142.9v2.5" fill="none" stroke="#f00" stroke-width=".25"/>
<path d="M204.1 142.9l.5 2.5h-1z" fill="#f00"/>
<path d="M204.1 135.2v2.5M203.3 140.2h4M203.3 142.9h4M204.1 142.9l.5 2.5h-1zM204.1 145.4v2.5" fill="none" stroke="#f00" stroke-width=".25"/>
<g fill="none" stroke="#000" stroke-width=".25">
<circle cx="127.3" cy="65" r="1.72"/>
<circle cx="127.3" cy="65" r=".85"/>
</g>
<g font-size="3.5">
<text x="173.9" y="175.7">BASE INFERIOR 341X409X15,5 MM</text>
<text x="173.4" y="189.7">1BT085</text>
<text x="225.1" y="189.7">1BT085</text>
<text x="273.6" y="189.7">1</text>
</g>
<text font-size="3.4" x="265.7" y="135.4">LEGENDA</text>
<g font-size="2.7">
<text x="153.5" y="172.8">LEANDRO</text>
<text x="153.5" y="186.6">17/04/12</text>
<text x="153.5" y="193.4">mm</text>
<text x="153.5" y="200.8">1/1</text>
</g>
<g font-size="2.1" fill="#f00">
<text x="161.4" y="17">341</text>
<text x="59.5" y="23.9">6</text>
<text x="88" y="23.4">7.75</text>
<text x="129.2" y="21.5">8</text>
<text x="162.2" y="21.6">333</text>
<text x="227.8" y="23.2">11</text>
<text x="63.5" y="31.5" transform="rotate(-90 63.5 31.5)">7</text>
<text x="67.8" y="30.1" transform="rotate(-90 67.8 30.1)">13</text>
<text x="96.8" y="34.1" transform="rotate(-90 96.8 34.1)">44.5</text>
<text x="120.7" y="34.1" transform="rotate(-90 120.7 34.1)">44.5</text>
<text x="220.6" y="34.1" transform="rotate(-90 220.6 34.1)">44.5</text>
<text x="224.7" y="37.8" transform="rotate(-90 224.7 37.8)">Ø8</text>
<text x="96.8" y="54.2" transform="rotate(-90 96.8 54.2)">160</text>
<text x="120.8" y="54.2" transform="rotate(-90 120.8 54.2)">160</text>
<text x="220.6" y="54.2" transform="rotate(-90 220.6 54.2)">160</text>
<text x="77.2" y="65.4">Ø8</text>
<text x="88.4" y="61.2">12</text>
<text x="92.6" y="70.4" transform="rotate(-90 92.6 70.4)">Ø15</text>
<text x="114.9" y="70.2" transform="rotate(-90 114.9 70.2)">409</text>
<text x="224.6" y="70.4" transform="rotate(-90 224.6 70.4)">Ø10</text>
<text x="63.5" y="72.2" transform="rotate(-90 63.5 72.2)">389</text>
<text x="96.8" y="86.2" transform="rotate(-90 96.8 86.2)">160</text>
<text x="120.8" y="86.2" transform="rotate(-90 120.8 86.2)">160</text>
<text x="220.6" y="86.2" transform="rotate(-90 220.6 86.2)">160</text>
<text x="224.9" y="101.8" transform="rotate(-90 224.9 101.8)">Ø8</text>
<text x="96.8" y="106.9" transform="rotate(-90 96.8 106.9)">44.5</text>
<text x="120.8" y="106.9" transform="rotate(-90 120.8 106.9)">44.5</text>
<text x="220.6" y="106.9" transform="rotate(-90 220.6 106.9)">44.5</text>
<text x="57.1" y="112.6">15.5</text>
<text x="87.2" y="112.2">15.5</text>
<text x="227.4" y="112.6">15.5</text>
<text x="194.5" y="134.8">24</text>
<text x="139.9" y="141.6">22</text>
<text x="146.4" y="139.3" transform="rotate(-90 146.4 139.3)">Ø8</text>
<text x="202.4" y="142.8" transform="rotate(-90 202.4 142.8)">Ø8</text>
<text x="149" y="147.4" transform="rotate(-90 149 147.4)">44.5</text>
</g>
<g font-size="2.1" fill="#00f">
<text x="134.1" y="26.2">A</text>
<text x="156.9" y="26">C</text>
<text x="187.6" y="26.7">B</text>
<text x="182.2" y="65.5">E</text>
<text x="181.6" y="101">D</text>
<text x="134.2" y="113">A</text>
<text x="156.7" y="112.5">C</text>
<text x="187.4" y="112.9">B</text>
</g>
<g font-size="2.1">
<text x="163.6" y="26.5">C</text>
<text x="198.3" y="67.9" transform="rotate(90 198.3 67.9)">C</text>
<text x="53" y="120.6">SECTION C-C</text>
<text x="53.7" y="123.1">SCALE 1 : 5</text>
<text x="83.1" y="120.6">SECTION B-B</text>
<text x="83.8" y="123.1">SCALE 1 : 5</text>
<text x="223.3" y="120.6">SECTION A-A</text>
<text x="224" y="123.1">SCALE 1 : 5</text>
<text x="266.3" y="141.1">Sentido da Veia</text>
<text x="259.8" y="146.7">C</text>
<text x="266.3" y="147.2">Borda Carta 0,4mm</text>
<text x="266.3" y="153.1">Borda ABS 2mm Redonda</text>
<text x="266.3" y="159">Borda ABS 0,4mm</text>
<text x="129.5" y="164.9">SCALE 1 : 3</text>
<text x="130.1" y="162.5">DETAIL D</text>
<text x="187" y="165.5">SCALE 1 : 3</text>
<text x="187.7" y="163">DETAIL E</text>
<text x="266.3" y="164.4">Sem Borda</text>
<text x="148.4" y="169.3">Projetista:</text>
<text x="173.5" y="169.5">Descrição:</text>
<text x="148.4" y="176.6">Revisor:</text>
<text x="148.4" y="183.2">Data:</text>
<text x="173.4" y="183.3">Código Padrão:</text>
<text x="225.1" y="183.3">Código Interno:</text>
<text x="268" y="183.2">Rev.:</text>
<text x="148.4" y="190.5">Unid. Medida:</text>
<text x="148.4" y="197.2">Folha:</text>
<text x="205.3" y="199.5">ESTE DESENHO NÃO PODE SER REPRODUZIDO SEM AUTORIZAÇÃO</text>
</g>
<g font-size="1.9" fill="#f00">
<text x="76.6" y="34.9">⌀8</text>
<text x="78.5" y="98.9">⌀8</text>
<text x="176.3" y="136.2">⌀15</text>
</g>
<g font-size="1.8">
<text x="119.9" y="186">BRAVO IND. E COMÉRCIO</text>
<text x="122.7" y="188.1">DE MÓVEIS S.A.</text>
<text x="119.9" y="192.4">Rua Giuseppe Urani, 111</text>
<text x="122.2" y="196.7">Uberlândia - MG</text>
<text x="123.3" y="194.6">Polo Moveleiro</text>
<text x="119.9" y="201">FONE: 55 (34) 3292-6900</text>
<text x="123.3" y="198.8">CEP:38402-359</text>
</g>
</svg>
